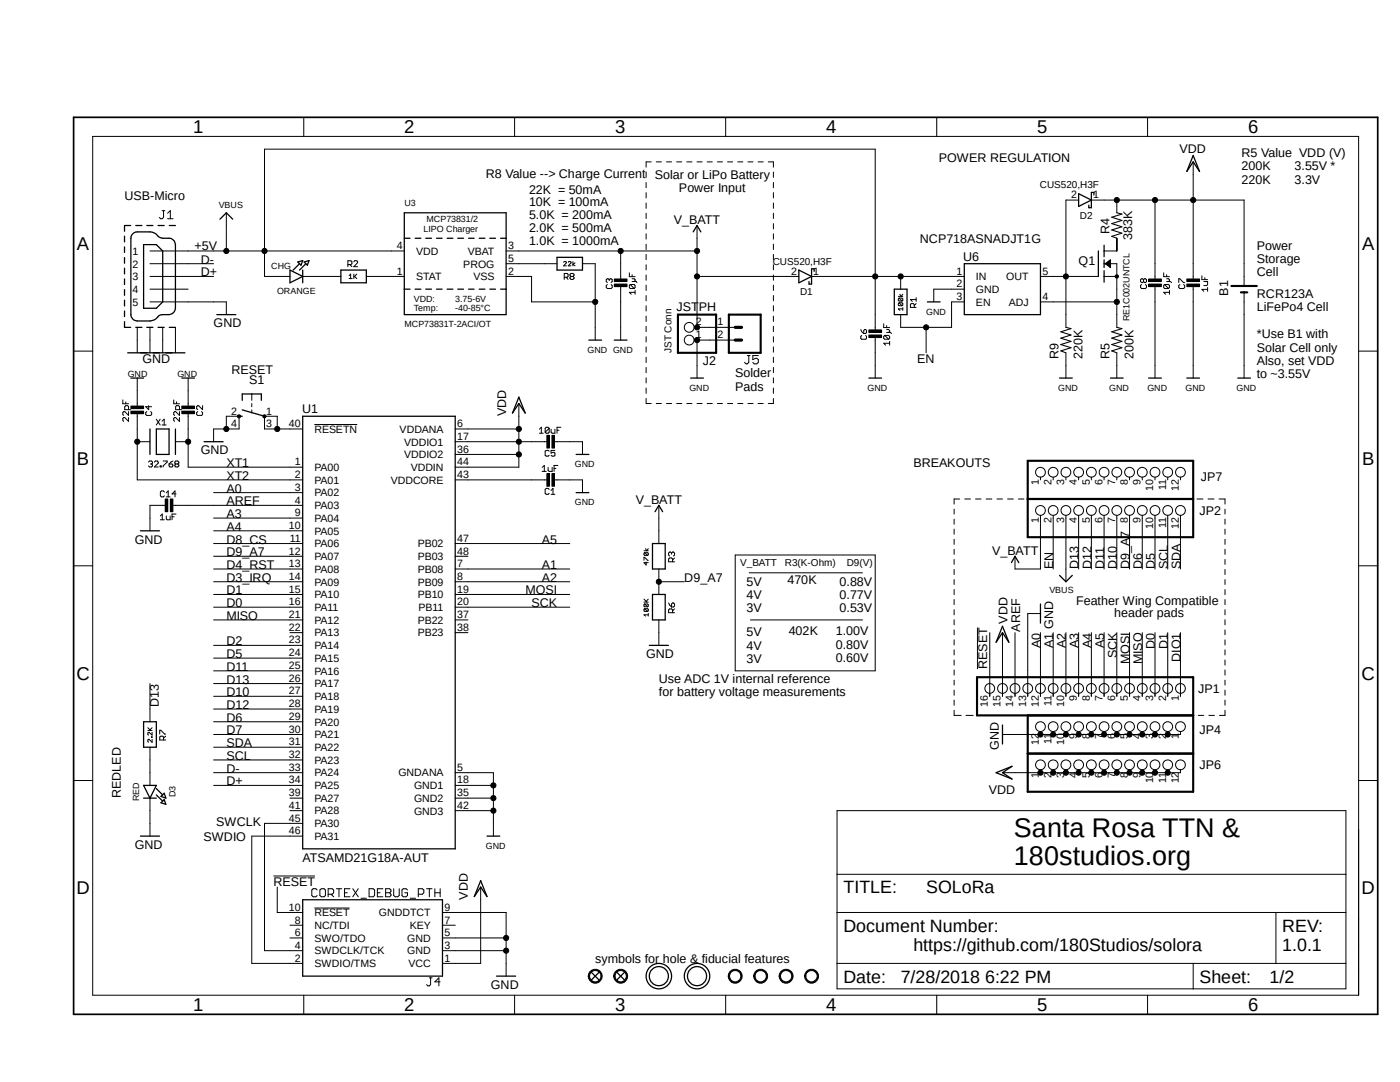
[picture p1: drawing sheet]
<svg xmlns="http://www.w3.org/2000/svg" width="279mm" height="216mm" viewBox="0 0 279 216" stroke-linecap="round" stroke-linejoin="round" font-family="sans-serif">
<path d="M14.2 23.1l261.1 179.8M275.3 23.1l-261.1 179.8" fill="none" stroke="#fff" stroke-width=".2"/>
<g fill="none" stroke="#000" stroke-width=".2">
<path d="M18.5 27.2h252.6v171.4h-252.6zM60.6 23.4v3.8M102.7 23.4v3.8M128.9 34.3v1.1M128.9 36.4v1.1M128.9 38.4v1.1M130 32.3h-1.1v1.1M131 32.3h1M133 32.3h1M135 32.3h1.1M137.1 32.3h1M139.1 32.3h1"/>
<path d="M141.1 32.3h1.1M143.2 32.3h1M144.8 23.4v3.8M145.2 32.3h1M147.2 32.3h1.1M149.3 32.3h1M151.3 32.3h1M153.3 32.3h1v1.1M154.3 34.3v1.1M154.3 36.4v1.1M154.3 38.4v1.1M186.9 23.4v3.8"/>
<path d="M215.3 39.9h-2.6v25.4M217.8 39.9h30.5v17.2M222.9 39.9v2.6M229 23.4v3.8M230.5 39.9v16M238.1 32.3v23.6M29.9 55.2h12.7M29.9 50.1h50.8M29.9 52.6h12.7M29.9 57.7h7.6M32.3 42h.6M32.6 42v1.4l-.3 .2h-.2l-.3-.2"/>
<path d="M33.4 43.6h1.1M33.4 42.5l.6-.5v1.6M45.2 42.5v7.6M57.9 55.2h-5.1v-25.4h121.9v36.3M60.4 55.2h7.6M69.4 52.8h.6l.2-.2v-.4l-.2-.2h-.6v1.2M69.7 55l.3-.3v.9M69.7 55.6h.6M69.8 52.8l.4 .4M70.6 54.7v.9M70.6 52.2l.2-.2h.4l.2 .2v.2l-.8 .8h.8M70.8 55.2l.4 .4"/>
<path d="M71.2 54.7l-.6 .6M73.1 55.2h7.6M101 55.2h5.1v5h12.7M101 50.1h38.1M101 52.6h10.2M112.5 52.3l.1-.1 .4 .1-.5 .7h.5M112.6 55.3h.6l.2-.1v-.5l-.2-.1h-.6v1.2M113 55.3l.4 .5M113.4 52.3l.1-.1 .5 .1-.6 .7h.6M114 55.2h.3M114 55.2l-.3-.3v-.2l.3-.1h.3l.3 .1-.3 .5M114 55.2l-.3 .1 .3 .5h.3l.3-.3v-.2l-.3-.1"/>
<path d="M114.3 52.2v.8M114.8 52.5l-.5 .2 .5 .3M116.2 52.6h2.6v15.3M121.2 56.8l-.2 .2v.4l.2 .2h.8l.2-.2v-.4l-.2-.2M121.6 55.8l-.2-.2-.4 .2v.4l.2 .2M121.6 55.8l.2-.2 .4 .2v.4l-.2 .2M121.6 55.8v.2M122.6 56.7h2.5v.5h-2.5zM122.6 55.7h2.5v.5h-2.5zM123.9 50.1v5.8M123.9 56.9v11M125.6 54.4v.8h1.1"/>
<path d="M125.8 56.8l-.2 .2v.4l.2 .2h.8M125.8 56.8h.8l.1 .2v.4l-.1 .2M125.8 56.8l.8 .8M126.2 56.2h.8l.1 .2M126.2 55.6h.4l.1 .2-.1 .4M126.2 54.8v.4M126.7 58.3h-1.1l.4 .4M126.7 58v.7M128.9 40.5v1.1M128.9 42.5v1.1M128.9 44.6v1.1M128.9 46.7v1"/>
<path d="M128.9 48.7v1.1M128.9 50.8v1M128.9 52.8v1M128.9 54.9v1M128.9 56.9v1.1M128.9 59v1M139.1 55.2h20.3M139.1 45v20.3M154.3 40.5v1.1M154.3 42.5v1.1M154.3 44.6v1.1M154.3 46.7v1"/>
<path d="M154.3 48.7v1.1M154.3 50.8v1M154.3 52.8v1M154.3 54.9v1M154.3 56.9v1.1M154.3 59v1M162 55.2h30.4M179.3 59.1h.9M179.5 59.5h.5l.2 .1v.3l-.2 .2M179.5 59.5l-.2 .1v.3l.7 .2M179.5 59.5l.5 .6M179.6 58.7l.3 .4 .3-.4"/>
<path d="M179.7 55.2v2.5M182.8 59.8h-1.1l.4 .4M182.8 59.4v.8M192.4 57.7h-6v2.5M207.6 55.2h11.6M220.3 55.2h2.6M220.3 52.6h2.6v12.7M220.6 52.6l1-.7v1.5zM220.7 52.7h.9M220.7 52.5h.9M220.9 52.8h.7M220.9 52.5h.7"/>
<path d="M221 52.9h.6M221 52.4h.6M221.1 52.2h.5M221.1 53h.5M221.2 52.2h.4M221.2 53h.4M221.3 53.1h.3M221.3 52.1h.3M221.4 53.3h.2M221.4 52h.2M221.6 53.3h.1M221.6 51.9h.1"/>
<path d="M222.9 47.5v2.6h-2.6M227.8 56.8l-.2 .2v.4l.2 .2h.8l.2-.2v-.4l-.2-.2M228.2 55.8l-.2-.2-.4 .2v.4l.2 .2h.2l.2-.2M228.2 55.8l.2-.2 .4 .2v.4l-.2 .2-.4-.2M228.2 55.8v.4M229.2 56.7h2.6v.5h-2.6zM229.2 55.7h2.6v.5h-2.6zM230.5 56.9v18.5M232.2 54.4v.8h1.2M232.4 56.8h.8l.2 .2v.4l-.2 .2M232.4 56.8l-.2 .2v.4l.2 .2h.8M232.4 56.8l.8 .8"/>
<path d="M232.8 56.2h.8l.2 .2M232.8 55.6h.4l.2 .2-.2 .4M232.8 54.8v.4M233.4 58.3h-1.2l.4 .4M233.4 58v.7M235.2 56.4v-.8h.3l.7 .8h.2M235.5 56.8l-.3 .2v.4l.3 .2h.7l.2-.2v-.4l-.2-.2M236.9 56.7h2.5v.5h-2.5zM236.9 55.7h2.5v.5h-2.5zM238.1 56.9v18.5M239.9 55v.8h1.1M240.2 56.2h.8v.6l-.2 .2h-.6"/>
<path d="M240.5 55.4v.4M241 57.7h-1.1l.3 .4M241 57.4v.7M248.3 58.3v17.1M14.7 70.1h3.8M24.5 79.8v.8h1.2M27.4 65.3v5.1M27.4 75.4v5.9M29.9 60.2h15.3v2.6M29.9 65.3v5.1M32.5 65.3v5.1M34.7 79.8v.8h1.1"/>
<path d="M35 65.3v5.1M37.5 75.4v5.9M50.2 78.6v1.3M128.9 61v1.1M128.9 63.1v1M128.9 65.1v1.1M128.9 67.2v1M128.9 69.2v1.1M128.9 71.3v1M128.9 73.3v1.1M128.9 75.4v1M128.9 77.4v1.1"/>
<path d="M128.9 79.5v1h1.1M138.6 67.9h8.1M138.6 65.3h8.1M139.1 67.9v7.5M149.1 71h.6M149.4 71v1.3l-.3 .3h-.2l-.3-.3M151.3 71h-1.1v.8l.6-.3h.2l.3 .3v.5l-.3 .3h-.5l-.3-.3M154.3 61v1.1M154.3 63.1v1M154.3 65.1v1.1M154.3 67.2v1M154.3 69.2v1.1"/>
<path d="M154.3 71.3v1M154.3 73.3v1.1M154.3 75.4v1M154.3 77.4v1.1M154.3 79.5v1h-1M171.8 65.7l.2 .5 .4 .3M172 66.9l-.2 .2v.4l.2 .2h.8l.1-.2v-.4l-.1-.2M172.6 65.7h.2l.1 .3v.3l-.1 .2h-.4v-.5zM173.4 66.8h2.5v.6h-2.5zM173.4 65.8h2.5v.5h-2.5zM174.7 67.1v8.3M176.4 64.6v.8h1.1"/>
<path d="M176.6 66.9h.7l.2 .2v.4l-.2 .2M176.6 66.9l-.2 .2v.4l.2 .2h.7M176.6 66.9l.7 .8M177 65.7h.3l.2 .3v.2l-.2 .1M177 66.3h.7l.2 .2M177 65v.4M177.5 68.5h-1.1l.3 .4M177.5 68.1v.8M179.5 60.4h.5l.2 .2v.3l-.2 .1M179.5 60.4l-.2 .2v.3l.7 .1M179.5 60.4l.5 .6M180.2 61.6h-.9l.3 .3"/>
<path d="M180.2 61.4v.5M182.5 61.3v-.6l-.2-.1h-.4l-.2 .1v.6h1.1M182.8 60.6l-.3 .4M184.8 65.3v5.1M192.4 60.2h-2.5v5.1h-10.2v-2.5M207.6 60.2h15.3M212.7 70.4v5M222.9 70.4v5M271.1 70.1h3.9M25.1 80.2v.4M25.7 83.3v.8l-.8-.8-.4 .2v.4l.2 .2M25.7 82.1v.8l-.8-.8h-.2l-.2 .2v.4l.2 .2"/>
<path d="M25.7 81.7v-.5l-.2-.3h-.4l-.2 .3v.5h1.2M26.1 81h2.6v.5h-2.6zM26.1 82h2.6v.5h-2.6zM27.4 82.3v13.5h33M27.4 88.1h2.5M29.3 82.1l-.2 .2v.4l.2 .2h.8l.2-.2v-.4l-.2-.2M29.6 92.2l.2-.2h.4l.2 .2v.2l-.2 .2M29.7 80.9v.8l-.6-.5h1.2M30 92.6h.2M30.2 92.6l.2 .2-.2 .4h-.4l-.2-.2M30.8 92.2l.2-.2h.4l.2 .2v.2l-.8 .8h.8M31.2 83.7l.8 1.1"/>
<path d="M32 93h.2v.2h-.2zM32 83.7l-.8 1.1M32.3 84l.5-.3v1.1M32.3 84.8h.8M32.6 92h.8v.2l-.8 .8v.2M32.8 98.2l-.2-.2h-.4l-.2 .2v.7l.2 .2h.4l.2-.2M33 99.6h.5v2.5h-.5zM33.2 99.1h.8M33.2 98.3l.4-.3v1.1M33.7 92.6h.6l.2 .4-.2 .2h-.4l-.2-.2zM34 99.6h.5v2.5h-.5zM34.5 92l-.8 .6"/>
<path d="M35 88.1h2.5M35.1 92.6l-.2-.2 .2-.4h.4l.2 .2v.2l-.2 .2M35.1 92.6h.4M35.1 92.6l-.2 .2 .2 .4h.4l.2-.2-.2-.4M35.1 98.6h-.8l.6-.6v1.1M35.2 80.2v.4M35.8 81.7v-.5l-.2-.3h-.4l-.1 .3v.5h1.1M35.8 82.1v.8l-.7-.8h-.3l-.1 .2v.4l.1 .2M35.8 83.3v.8l-.7-.8-.4 .2v.4l.1 .2M36.3 81h2.5v.5h-2.5zM36.3 82h2.5v.5h-2.5zM37.5 82.3v10.9h22.9"/>
<path d="M39.5 82.1l-.3 .2v.4l.3 .2h.7l.2-.2v-.4l-.2-.2M40.4 80.9v.8l-.8-.8-.4 .3v.3l.3 .2M42.6 98.3h17.8M45.2 85.6v-2.5h2.5v2.5h-5.1v2.5M47.5 82.8h.4l.1 .3-.1 .2h-.4zM50.2 80.5v.7M50.2 81.8v.6M52.5 82.8h.5v.5h-.5zM55.3 85.6v-2.5h-2.5v2.5h7.6M62.7 84.7h8.6M90.8 85.6h12.7M90.8 95.8h18.6"/>
<path d="M90.8 88.1h18.6M90.8 90.7h12.7M103.5 80.5v12.7h-12.7M107.7 85.6l.3-.3v1.1M107.7 86.4h.7M108.2 93.3l.4-.4v1.2M108.2 94.1h.8M109.1 94.5h.5v2.5h-.5zM109.1 86.9h.5v2.5h-.5zM109.4 93.3v.6l.2 .2h.6v-.8M109.6 85.5v.7l-.2 .2h-.4l-.2-.2M109.6 85.5l-.2-.2h-.4l-.2 .2v.7"/>
<path d="M109.6 90l-.2-.1h-.4l-.2 .1v.8l.2 .2h.4l.2-.2M109.6 97.7l-.2-.2h-.4l-.2 .2v.7l.2 .2h.4l.2-.2M109.6 85.5l-.8 .7M110 85.6v.6l.2 .2h.5v-.8M110 98.6h.7M110 97.9l.4-.4v1.1M110.2 94.5h.5v2.5h-.5zM110.2 86.9h.5v2.5h-.5zM110.4 95.8h5.8v2.5M110.4 88.1h5.8v2.6M110.6 93.5h.4M110.7 89.9h-.7v.5l.4-.1 .3 .1v.4l-.1 .2h-.4l-.2-.2"/>
<path d="M111.2 85.9h.3M111.3 92.9h-.7v1.2M111.9 85.3h-.7v1.1M131 80.5h1M133 80.5h1M135 80.5h1.1M137.1 80.5h1M139.1 80.5h1M141.1 80.5h1.1M143.2 80.5h1M145.2 80.5h1M147.2 80.5h1.1"/>
<path d="M149.3 80.5h1M151.3 80.5h1M191.5 99.6h-1.1v1M192.5 99.6h1.2M194.7 99.6h1.1M196.8 99.6h1.2M199 99.6h1.1M201.1 99.6h1.1M203.2 99.6h1.1M207.6 95.2v.6M210.2 95.2v.6M212.7 95.2v.6"/>
<path d="M215.3 95.2v.6M217.8 95.2v.6M220.3 95.2v.6M222.9 95.2v.6M225.4 95.2v.6M228 95.2v.6M230.5 95.2v.6M233 95.2v.6M235.6 95.2v.6M238.9 99.6h1.2M241.1 99.6h1.2M243.3 99.6h1.2v1"/>
<path d="M14.7 112.9h3.8M32 103l.4-.4v1.1M32 103.7h.8M33.2 103v.5l.2 .2h.6v-.7M33.2 100.8h-3.3v5.1M34.2 100.8h26.2M34.3 103.1h.5M35.1 102.6h-.8v1.1M42.6 113.5h17.8M42.6 118.6h17.8M42.6 116.1h17.8M42.6 105.9h17.8"/>
<path d="M42.6 111h17.8M42.6 103.4h17.8M42.6 108.5h17.8M90.8 113.5h22.9M90.8 118.6h22.9M90.8 116.1h22.9M90.8 111h2.6M90.8 108.5h22.9M128.5 111.8v-.6l.9 .6M128.5 109.9h.9M128.5 119.5l.6 .6M128.7 110.3l-.2 .1 .2 .4h.5"/>
<path d="M128.7 110.3h.5l.2 .1-.2 .4M128.7 110.3l.5 .5M128.8 109.5l.3 .4 .3-.4M128.9 112.1v.6l-.4-.4h.9M129.4 119.5l-.5 .5M131.5 100.8v7.7M131.5 113.5v5.1M131.5 116.1h5.1M134 110.4l-.2-.2-.4 .2v.3l.2 .3M134 110.4l.2-.2 .4 .2v.3l-.2 .3M134 110.4v.2M134.2 112.1v-.6l-.2-.2h-.4l-.2 .2v.6h1.2"/>
<path d="M134.6 111.3l-.4 .4M146.7 110.7h28v23.2h-28zM149.5 114.3h22.6M190.4 101.6v1M190.4 103.6v1M190.4 105.6v1M190.4 107.6v1M190.4 109.6v1M190.4 111.6v1M190.4 113.6v1M190.4 115.7v.9M190.4 117.6v1.1"/>
<path d="M190.4 119.6v1M207.6 102.8v10.7h-5v-2.5M210.2 102.8v10.7M212.7 102.8v13.3M215.3 102.8v10.7M217.8 102.8v10.7M220.3 102.8v10.7M222.9 102.8v10.7M225.4 102.8v10.7M228 102.8v10.7M230.5 102.8v10.7M233 102.8v10.7"/>
<path d="M235.6 102.8v10.7M244.5 101.6v1M244.5 103.6v1M244.5 105.6v1M244.5 107.6v1M244.5 109.6v1M244.5 111.6v1M244.5 113.6v1M244.5 115.7v.9M244.5 117.6v1.1M244.5 119.6v1M271.1 112.9h3.9"/>
<path d="M29.9 136.4v7.6M42.6 121.2h17.8M42.6 133.9h17.8M42.6 123.7h17.8M42.6 128.8h17.8M42.6 131.3h17.8M42.6 136.4h17.8M42.6 138.9h17.8M57.9 126.2h2.5M90.8 121.2h22.9M90.8 123.7h2.6M90.8 126.2h2.6"/>
<path d="M128.5 120.1h.9M128.7 120.5l-.2 .1 .2 .5h.5M128.7 121.5l-.2 .1 .2 .4h.5M128.7 120.5h.5l.2 .1-.2 .5M128.7 121.5h.5l.2 .1-.2 .4M128.7 121.5l.5 .5M128.7 120.5l.5 .6M129.4 122.4v.5M129.4 122.7h-.9l.3 .2M131.5 123.7v5.1M133.4 120.3l.6 .8M134.2 122.3v-.6l-.2-.2h-.4l-.2 .2v.6h1.2"/>
<path d="M134.2 120.3l.4 .2v.4l-.2 .2h-.4v-.6zM134.6 121.5l-.4 .4M149.8 123.7h22.3M190.4 121.7v1M190.4 123.7v1M190.4 125.7v1M190.4 127.7v1M190.4 129.7v1M190.4 131.7v1M190.4 133.7v1M190.4 135.7v1M190.4 137.7v1"/>
<path d="M190.4 139.7v1M195.1 125.2v8.3M197.5 126.2v12.7M200.1 126.2v12.7M202.6 126.2v12.7M207.6 126.2v12.7M207.6 122.4h-2.5v16.5M210.2 126.2v12.7M212.7 126.2v12.7M215.3 126.2v12.7M217.8 126.2v12.7M220.3 126.2v12.7"/>
<path d="M222.9 126.2v12.7M225.4 126.2v12.7M228 126.2v12.7M230.5 126.2v12.7M233 126.2v12.7M235.6 126.2v12.7M244.5 121.7v1M244.5 123.7v1M244.5 125.7v1M244.5 127.7v1M244.5 129.7v1M244.5 131.7v1"/>
<path d="M244.5 133.7v1M244.5 135.7v1M244.5 137.7v1M244.5 139.7v1M14.7 155.7h3.8M29.5 145.8h.9M29.5 145.2l.6 .6M29.9 149.1v7.6M29.9 159.3v7.5M30.2 147l.2 .2zM30.4 146.1v.6l-.6-.6-.3 .2 .1 .4M30.4 147.5v.6l-.6-.6-.3 .2 .1 .4"/>
<path d="M30.4 145.2l-.5 .4M31.9 146.5v-.8h.2l.8 .8h.2M32.6 147.7v-.6l-.1-.2h-.4l-.2 .2v.6h1.2M33.1 146.9l-.5 .4M42.6 144h17.8M42.6 141.5h17.8M42.6 154.2h17.8M42.6 146.6h17.8M42.6 149.1h17.8M42.6 151.6h17.8M42.6 156.7h17.8M57.9 159.3h2.5"/>
<path d="M90.8 154.2h7.7v12.6M90.8 156.7h7.7M90.8 159.3h7.7M190.4 141.7v1h1.4M192.8 142.7h1.4M207.6 146v.6M207.6 153.6v.6M210.2 146v.6M210.2 153.6v.6M212.7 146v.6M212.7 153.6v.6M215.3 146v.6"/>
<path d="M215.3 153.6v.6M217.8 146v.6M217.8 153.6v.6M220.3 146v.6M220.3 153.6v.6M222.9 146v.6M222.9 153.6v.6M225.4 146v.6M225.4 153.6v.6M228 146v.6M228 153.6v.6M230.5 146v.6"/>
<path d="M230.5 153.6v.6M233 146v.6M233 153.6v.6M235.6 146v.6h-35.5M235.6 153.6v.6h-35.5M239.1 142.7h1.1M241.3 142.7h1.1M244.5 141.7v1h-1.1M271.1 155.7h3.9M54.6 174.8h8.3M55.3 177v5.1h5.1M57.9 161.8h2.5"/>
<path d="M60.4 166.8h-10.2v25.4h10.2M60.4 164.3h-7.6v25.4h7.6M63.3 177.6l-.3-.3h-.5l-.3 .3v1.1l.3 .2h.5l.3-.2M63.8 177.6l.3-.3h.6l.2 .3v1.1l-.2 .2h-.6l-.3-.2zM65.5 178.4h.8l.3-.3v-.5l-.3-.3h-.8v1.6M66 178.4l.6 .5M67.1 177.3h1.1M67.6 177.3v1.6M68.7 178.1h.6M69.8 177.3h-1.1v1.6h1.1M70.4 177.3l1.1 1.6M71.5 177.3l-1.1 1.6"/>
<path d="M72.1 179.2h1M73.7 177.3h.8l.3 .3v1.1l-.3 .2h-.8zM75.3 178.1h.6M76.4 177.3h-1.1v1.6h1.1M77 177.3h.8l.2 .3v.3l-.2 .2 .2 .3v.3l-.2 .2h-.8zM77 178.1h.8M78.6 177.3v1.4l.3 .2h.5l.3-.2v-1.4M81.3 177.6l-.3-.3h-.5l-.3 .3v1.1l.3 .2h.5l.3-.2v-.6h-.5M81.9 179.2h1M83.5 178.4h.8l.3-.3v-.5l-.3-.3h-.8v1.6M85.1 177.3h1.1M85.7 177.3v1.6"/>
<path d="M86.8 178.1h1M86.8 177.3v1.6M87.8 177.3v1.6M90.8 161.8h7.7M95.9 177v15.2h-7.6M167 161.8h101.6v35.5h-101.6zM167 174.5h101.6M57.9 187.2h2.5M57.9 184.6h2.5M60.6 198.6v3.8M62.7 181.2h7.1M85.7 195.1h.5"/>
<path d="M85.9 195.1v1.4l-.2 .2h-.3l-.3-.2M87.8 195.9h-1l.8-.8v1.6M88.3 189.7h12.7M88.3 187.2h12.7M88.3 184.6h2.5M88.3 182.1h12.7v12.7M102.7 198.6v3.8M117.7 193.9a1.39 1.39 0 0 1 2.3 .1 1.39 1.39 0 0 1-.8 2.1 1.39 1.39 0 0 1-1.8-1.3h.2a1.15 1.15 0 0 1 1.6-1.2 1.15 1.15 0 0 1 .4 1.9 1.15 1.15 0 0 1-1.9-.3l-.1-.4h-.2zM122.8 193.9a1.39 1.39 0 0 1 2.2 .1 1.39 1.39 0 0 1-.8 2.1 1.39 1.39 0 0 1-1.7-1.3h.2a1.13 1.13 0 0 1 1.5-1.1 1.13 1.13 0 0 1 .5 1.8 1.13 1.13 0 0 1-1.9-.3l-.1-.4h-.2zM144.8 198.6v3.8M145.7 193.9a1.39 1.39 0 0 1 2.2 .1 1.39 1.39 0 0 1-.8 2.1 1.39 1.39 0 0 1-1.8-1.3h.3a1.13 1.13 0 0 1 1.5-1.1 1.13 1.13 0 0 1 .4 1.8 1.13 1.13 0 0 1-1.8-.3l-.1-.4h-.3zM150.7 193.9a1.39 1.39 0 0 1 2.3 .1 1.39 1.39 0 0 1-.8 2.1 1.39 1.39 0 0 1-1.8-1.3h.3a1.13 1.13 0 0 1 1.5-1.1 1.13 1.13 0 0 1 .4 1.8 1.13 1.13 0 0 1-1.9-.3v-.4h-.3z"/>
<path d="M155.8 193.9a1.39 1.39 0 0 1 2.3 .1 1.39 1.39 0 0 1-.8 2.1 1.39 1.39 0 0 1-1.8-1.3h.2a1.13 1.13 0 0 1 1.6-1.1 1.13 1.13 0 0 1 .4 1.8 1.13 1.13 0 0 1-1.9-.3l-.1-.4h-.2zM160.9 193.9a1.39 1.39 0 0 1 2.2 .1 1.39 1.39 0 0 1-.8 2.1 1.39 1.39 0 0 1-1.7-1.3h.2a1.15 1.15 0 0 1 1.7-1 1.15 1.15 0 0 1 .2 1.9 1.15 1.15 0 0 1-1.8-.5l-.1-.4h-.2zM167 192.2h101.6M167 182.1h101.6M186.9 198.6v3.8M229 198.6v3.8M238.1 192.2v5.1M254.6 182.1v10.1"/>
<circle cx="222.9" cy="39.9" r=".51"/>
<circle cx="230.5" cy="39.9" r=".51"/>
<circle cx="238.1" cy="39.9" r=".51"/>
<circle cx="45.2" cy="50.1" r=".51"/>
<circle cx="52.8" cy="50.1" r=".51"/>
<circle cx="123.9" cy="50.1" r=".51"/>
<circle cx="139.1" cy="55.2" r=".51"/>
<circle cx="139.1" cy="50.1" r=".51"/>
<circle cx="174.7" cy="55.2" r=".51"/>
<circle cx="179.7" cy="55.2" r=".51"/>
<circle cx="212.7" cy="55.2" r=".51"/>
<circle cx="222.9" cy="55.2" r=".33"/>
<circle cx="118.8" cy="60.2" r=".51"/>
<circle cx="137.5" cy="67.9" r=".98"/>
<circle cx="137.5" cy="65.3" r=".98"/>
<circle cx="139.1" cy="65.3" r=".51"/>
<circle cx="139.1" cy="67.9" r=".51"/>
<circle cx="184.8" cy="65.3" r=".51"/>
<circle cx="222.9" cy="60.2" r=".51"/>
<circle cx="27.4" cy="88.1" r=".51"/>
<circle cx="37.5" cy="88.1" r=".51"/>
<circle cx="45.2" cy="85.6" r=".51"/>
<circle cx="55.3" cy="85.6" r=".51"/>
<circle cx="103.5" cy="90.7" r=".51"/>
<circle cx="103.5" cy="85.6" r=".51"/>
<circle cx="103.5" cy="88.1" r=".51"/>
<circle cx="207.6" cy="94.2" r=".98"/>
<circle cx="210.2" cy="94.2" r=".98"/>
<circle cx="212.7" cy="94.2" r=".98"/>
<circle cx="215.3" cy="94.2" r=".98"/>
<circle cx="217.8" cy="94.2" r=".98"/>
<circle cx="220.3" cy="94.2" r=".98"/>
<circle cx="222.9" cy="94.2" r=".98"/>
<circle cx="225.4" cy="94.2" r=".98"/>
<circle cx="228" cy="94.2" r=".98"/>
<circle cx="230.5" cy="94.2" r=".98"/>
<circle cx="233" cy="94.2" r=".98"/>
<circle cx="235.6" cy="94.2" r=".98"/>
<circle cx="131.5" cy="116.1" r=".51"/>
<circle cx="207.6" cy="101.9" r=".98"/>
<circle cx="210.2" cy="101.9" r=".98"/>
<circle cx="212.7" cy="101.9" r=".98"/>
<circle cx="215.3" cy="101.9" r=".98"/>
<circle cx="217.8" cy="101.9" r=".98"/>
<circle cx="220.3" cy="101.9" r=".98"/>
<circle cx="222.9" cy="101.9" r=".98"/>
<circle cx="225.4" cy="101.9" r=".98"/>
<circle cx="228" cy="101.9" r=".98"/>
<circle cx="230.5" cy="101.9" r=".98"/>
<circle cx="233" cy="101.9" r=".98"/>
<circle cx="235.6" cy="101.9" r=".98"/>
<circle cx="197.5" cy="137.4" r=".98"/>
<circle cx="200.1" cy="137.4" r=".98"/>
<circle cx="202.6" cy="137.4" r=".98"/>
<circle cx="205.1" cy="137.4" r=".98"/>
<circle cx="207.6" cy="137.4" r=".98"/>
<circle cx="210.2" cy="137.4" r=".98"/>
<circle cx="212.7" cy="137.4" r=".98"/>
<circle cx="215.3" cy="137.4" r=".98"/>
<circle cx="217.8" cy="137.4" r=".98"/>
<circle cx="220.3" cy="137.4" r=".98"/>
<circle cx="222.9" cy="137.4" r=".98"/>
<circle cx="225.4" cy="137.4" r=".98"/>
<circle cx="228" cy="137.4" r=".98"/>
<circle cx="230.5" cy="137.4" r=".98"/>
<circle cx="233" cy="137.4" r=".98"/>
<circle cx="235.6" cy="137.4" r=".98"/>
<circle cx="98.5" cy="156.7" r=".51"/>
<circle cx="98.5" cy="159.3" r=".51"/>
<circle cx="207.6" cy="146.6" r=".51"/>
<circle cx="207.6" cy="154.2" r=".51"/>
<circle cx="207.6" cy="145" r=".98"/>
<circle cx="207.6" cy="152.6" r=".98"/>
<circle cx="210.2" cy="154.2" r=".51"/>
<circle cx="210.2" cy="146.6" r=".51"/>
<circle cx="210.2" cy="152.6" r=".98"/>
<circle cx="210.2" cy="145" r=".98"/>
<circle cx="212.7" cy="146.6" r=".51"/>
<circle cx="212.7" cy="154.2" r=".51"/>
<circle cx="212.7" cy="145" r=".98"/>
<circle cx="212.7" cy="152.6" r=".98"/>
<circle cx="215.3" cy="154.2" r=".51"/>
<circle cx="215.3" cy="146.6" r=".51"/>
<circle cx="215.3" cy="152.6" r=".98"/>
<circle cx="215.3" cy="145" r=".98"/>
<circle cx="217.8" cy="154.2" r=".51"/>
<circle cx="217.8" cy="146.6" r=".51"/>
<circle cx="217.8" cy="145" r=".98"/>
<circle cx="217.8" cy="152.6" r=".98"/>
<circle cx="220.3" cy="154.2" r=".51"/>
<circle cx="220.3" cy="146.6" r=".51"/>
<circle cx="220.3" cy="145" r=".98"/>
<circle cx="220.3" cy="152.6" r=".98"/>
<circle cx="222.9" cy="146.6" r=".51"/>
<circle cx="222.9" cy="154.2" r=".51"/>
<circle cx="222.9" cy="152.6" r=".98"/>
<circle cx="222.9" cy="145" r=".98"/>
<circle cx="225.4" cy="146.6" r=".51"/>
<circle cx="225.4" cy="154.2" r=".51"/>
<circle cx="225.4" cy="152.6" r=".98"/>
<circle cx="225.4" cy="145" r=".98"/>
<circle cx="228" cy="146.6" r=".51"/>
<circle cx="228" cy="154.2" r=".51"/>
<circle cx="228" cy="145" r=".98"/>
<circle cx="228" cy="152.6" r=".98"/>
<circle cx="230.5" cy="146.6" r=".51"/>
<circle cx="230.5" cy="154.2" r=".51"/>
<circle cx="230.5" cy="145" r=".98"/>
<circle cx="230.5" cy="152.6" r=".98"/>
<circle cx="233" cy="146.6" r=".51"/>
<circle cx="233" cy="154.2" r=".51"/>
<circle cx="233" cy="145" r=".98"/>
<circle cx="233" cy="152.6" r=".98"/>
<circle cx="235.6" cy="145" r=".98"/>
<circle cx="235.6" cy="152.6" r=".98"/>
<circle cx="98.5" cy="161.8" r=".51"/>
<circle cx="101" cy="187.2" r=".51"/>
<circle cx="101" cy="189.7" r=".51"/>
</g>
<g fill="#000">
<path d="M122.6 56.7h2.5v.5h-2.5z" fill-rule="evenodd"/>
<path d="M122.6 55.7h2.5v.5h-2.5z" fill-rule="evenodd"/>
<path d="M229.2 56.7h2.6v.5h-2.6z" fill-rule="evenodd"/>
<path d="M229.2 55.7h2.6v.5h-2.6z" fill-rule="evenodd"/>
<path d="M236.9 56.7h2.5v.5h-2.5z" fill-rule="evenodd"/>
<path d="M236.9 55.7h2.5v.5h-2.5z" fill-rule="evenodd"/>
<path d="M173.4 66.8h2.5v.6h-2.5z" fill-rule="evenodd"/>
<path d="M173.4 65.8h2.5v.5h-2.5z" fill-rule="evenodd"/>
<path d="M26.1 81h2.6v.5h-2.6z" fill-rule="evenodd"/>
<path d="M26.1 82h2.6v.5h-2.6z" fill-rule="evenodd"/>
<path d="M33 99.6h.5v2.5h-.5z" fill-rule="evenodd"/>
<path d="M34 99.6h.5v2.5h-.5z" fill-rule="evenodd"/>
<path d="M36.3 81h2.5v.5h-2.5z" fill-rule="evenodd"/>
<path d="M36.3 82h2.5v.5h-2.5z" fill-rule="evenodd"/>
<path d="M47.5 82.8h.4l.1 .3-.1 .2h-.4z" fill-rule="evenodd"/>
<path d="M52.5 82.8h.5v.5h-.5z" fill-rule="evenodd"/>
<path d="M109.1 94.5h.5v2.5h-.5z" fill-rule="evenodd"/>
<path d="M109.1 86.9h.5v2.5h-.5z" fill-rule="evenodd"/>
<path d="M110.2 94.5h.5v2.5h-.5z" fill-rule="evenodd"/>
<path d="M110.2 86.9h.5v2.5h-.5z" fill-rule="evenodd"/>
<path d="M117.7 193.9a1.39 1.39 0 0 1 2.3 .1 1.39 1.39 0 0 1-.8 2.1 1.39 1.39 0 0 1-1.8-1.3h.2a1.15 1.15 0 0 1 1.6-1.2 1.15 1.15 0 0 1 .4 1.9 1.15 1.15 0 0 1-1.9-.3l-.1-.4h-.2z" fill-rule="evenodd"/>
<path d="M122.8 193.9a1.39 1.39 0 0 1 2.2 .1 1.39 1.39 0 0 1-.8 2.1 1.39 1.39 0 0 1-1.7-1.3h.2a1.13 1.13 0 0 1 1.5-1.1 1.13 1.13 0 0 1 .5 1.8 1.13 1.13 0 0 1-1.9-.3l-.1-.4h-.2z" fill-rule="evenodd"/>
<path d="M145.7 193.9a1.39 1.39 0 0 1 2.2 .1 1.39 1.39 0 0 1-.8 2.1 1.39 1.39 0 0 1-1.8-1.3h.3a1.13 1.13 0 0 1 1.5-1.1 1.13 1.13 0 0 1 .4 1.8 1.13 1.13 0 0 1-1.8-.3l-.1-.4h-.3z" fill-rule="evenodd"/>
<path d="M150.7 193.9a1.39 1.39 0 0 1 2.3 .1 1.39 1.39 0 0 1-.8 2.1 1.39 1.39 0 0 1-1.8-1.3h.3a1.13 1.13 0 0 1 1.5-1.1 1.13 1.13 0 0 1 .4 1.8 1.13 1.13 0 0 1-1.9-.3v-.4h-.3z" fill-rule="evenodd"/>
<path d="M155.8 193.9a1.39 1.39 0 0 1 2.3 .1 1.39 1.39 0 0 1-.8 2.1 1.39 1.39 0 0 1-1.8-1.3h.2a1.13 1.13 0 0 1 1.6-1.1 1.13 1.13 0 0 1 .4 1.8 1.13 1.13 0 0 1-1.9-.3l-.1-.4h-.2z" fill-rule="evenodd"/>
<path d="M160.9 193.9a1.39 1.39 0 0 1 2.2 .1 1.39 1.39 0 0 1-.8 2.1 1.39 1.39 0 0 1-1.7-1.3h.2a1.15 1.15 0 0 1 1.7-1 1.15 1.15 0 0 1 .2 1.9 1.15 1.15 0 0 1-1.8-.5l-.1-.4h-.2z" fill-rule="evenodd"/>
<circle cx="222.9" cy="39.9" r=".51"/>
<circle cx="230.5" cy="39.9" r=".51"/>
<circle cx="238.1" cy="39.9" r=".51"/>
<circle cx="45.2" cy="50.1" r=".51"/>
<circle cx="52.8" cy="50.1" r=".51"/>
<circle cx="123.9" cy="50.1" r=".51"/>
<circle cx="139.1" cy="50.1" r=".51"/>
<circle cx="139.1" cy="55.2" r=".51"/>
<circle cx="174.7" cy="55.2" r=".51"/>
<circle cx="179.7" cy="55.2" r=".51"/>
<circle cx="212.7" cy="55.2" r=".51"/>
<circle cx="222.9" cy="55.2" r=".33"/>
<circle cx="118.8" cy="60.2" r=".51"/>
<circle cx="139.1" cy="65.3" r=".51"/>
<circle cx="139.1" cy="67.9" r=".51"/>
<circle cx="184.8" cy="65.3" r=".51"/>
<circle cx="222.9" cy="60.2" r=".51"/>
<circle cx="27.4" cy="88.1" r=".51"/>
<circle cx="37.5" cy="88.1" r=".51"/>
<circle cx="45.2" cy="85.6" r=".51"/>
<circle cx="55.3" cy="85.6" r=".51"/>
<circle cx="103.5" cy="90.7" r=".51"/>
<circle cx="103.5" cy="88.1" r=".51"/>
<circle cx="103.5" cy="85.6" r=".51"/>
<circle cx="131.5" cy="116.1" r=".51"/>
<circle cx="98.5" cy="159.3" r=".51"/>
<circle cx="98.5" cy="156.7" r=".51"/>
<circle cx="207.6" cy="146.6" r=".51"/>
<circle cx="207.6" cy="154.2" r=".51"/>
<circle cx="210.2" cy="146.6" r=".51"/>
<circle cx="210.2" cy="154.2" r=".51"/>
<circle cx="212.7" cy="146.6" r=".51"/>
<circle cx="212.7" cy="154.2" r=".51"/>
<circle cx="215.3" cy="146.6" r=".51"/>
<circle cx="215.3" cy="154.2" r=".51"/>
<circle cx="217.8" cy="146.6" r=".51"/>
<circle cx="217.8" cy="154.2" r=".51"/>
<circle cx="220.3" cy="146.6" r=".51"/>
<circle cx="220.3" cy="154.2" r=".51"/>
<circle cx="222.9" cy="146.6" r=".51"/>
<circle cx="222.9" cy="154.2" r=".51"/>
<circle cx="225.4" cy="146.6" r=".51"/>
<circle cx="225.4" cy="154.2" r=".51"/>
<circle cx="228" cy="146.6" r=".51"/>
<circle cx="228" cy="154.2" r=".51"/>
<circle cx="230.5" cy="146.6" r=".51"/>
<circle cx="230.5" cy="154.2" r=".51"/>
<circle cx="233" cy="146.6" r=".51"/>
<circle cx="233" cy="154.2" r=".51"/>
<circle cx="98.5" cy="161.8" r=".51"/>
<circle cx="101" cy="189.7" r=".51"/>
<circle cx="101" cy="187.2" r=".51"/>
</g>
<g fill="none" stroke="#000" stroke-width=".25">
<path d="M215.3 38.7l2.5 1.2-2.5 1.3zM218.3 38.9v-.5h-.5v3h-.5v-.5M238.1 31l1.3 3.2-1.3-1.9-1.2 1.9zM24.8 47.1v1.2M24.8 49.3v1.1M24.8 51.4v1.1M24.8 53.5v1.2M24.8 55.7v1.1M24.8 57.8v1.1M24.8 59.9v1.1M26.1 45h-1.3v1.1M26.4 46.8l.6-.5h2.9a2.27 2.27 0 0 1 1.8 1 4.2 4.2 0 0 0 2.4 .3 1.31 1.31 0 0 1 .9 1.2v12.7a1.34 1.34 0 0 1-1.3 1.3h-1.2a1.47 1.47 0 0 0-1.3 .8l-.4 .2-.9 .3h-2.5a1.27 1.27 0 0 1-1.3-1.3v-15.3z"/>
<path d="M27.1 45h1.2M28.7 48.8h2.5l1.3 1.3v10.1l-1.3 1.3h-2.5zM29.3 45h1.2M31.5 45h1.3M33.8 45h1.2M43.9 43.7l1.3-1.2 1.2 1.2M57.9 53.9l2.5 1.3-2.5 1.2zM59.4 52.3l1-.3-.3 .9zM59.8 52.6l-1.3 1.3M60.4 53.9v2.5M60.7 52.3l1-.3-.4 .9zM61 52.6l-1.2 1.3"/>
<path d="M68 53.9h5.1v2.5h-5.1zM80.7 42.5h20.3v20.3h-20.3zM80.7 47.5h1.1M80.7 57.7h1.1M82.8 47.5h1.2M82.8 57.7h1.2M85 47.5h1.1M85 57.7h1.1M87.1 47.5h1.1M87.1 57.7h1.1M89.2 47.5h1.2M89.2 57.7h1.2"/>
<path d="M91.4 47.5h1.1M91.4 57.7h1.1M93.5 47.5h1.1M93.5 57.7h1.1M95.6 47.5h1.2M95.6 57.7h1.2M97.7 47.5h1.2M97.7 57.7h1.2M99.9 47.5h1.1M99.9 57.7h1.1M111.2 51.4h5v2.5h-5zM138.3 46.3l.8-1.3 .8 1.3"/>
<path d="M159.4 53.9l2.6 1.3-2.6 1.2zM162.5 54.1v-.5h-.5v3.1h-.5v-.5M178.5 57.7h2.5v5.1h-2.5zM192.4 52.6h15.2v10.2h-15.2zM219.2 50.1v5.1M220.3 48.9v2.3M220.3 51.9v1.5M220.3 54v2.3M24.8 62.1v1.1M24.8 64.2v1.1h1.3M25.5 70.4h11.4M26.1 75.4h2.6"/>
<path d="M27.1 65.3h1.2M29.3 65.3h1.2M31.5 65.3h1.3M33.8 65.3h1.2M36.3 75.4h2.5M43.3 62.8h3.8M48.3 79.9v-1.3h3.9v1.3M103.5 79.2l1.3 3.2-1.3-1.9-1.2 1.9zM117.5 67.9h2.6M122.6 67.9h2.5M137.8 75.4h2.6M173.4 75.4h2.5"/>
<path d="M185.1 60.2h2.5M211.5 75.4h2.5M221.6 75.4h2.6M229.2 75.4h2.6M236.9 75.4h2.5M247 75.4h2.6M29.9 85.6v5.1M31.2 85.6h2.5v5.1h-2.5zM35 85.6v5.1M40.7 88.1h3.8M47.7 83.1h.6M48.3 81.8l4.5 1.3"/>
<path d="M60.4 83.1h30.4v86.3h-30.4zM115 98.3h2.5M115 90.7h2.5M28 105.9h3.8M130.2 108.5h2.6v5h-2.6zM130.2 118.6h2.6v5.1h-2.6zM130.7 102.1l.8-1.3 .7 1.3M201.8 112.3l.8-1.3 .7 1.3M211.5 114.8l1.2 1.3 1.3-1.3M129.6 128.8h3.8M200.1 125l1.2 3.1-1.2-1.9-1.3 1.9zM207.6 120.5v3.8"/>
<path d="M28.7 156.7h2.5l-1.3 2.6zM28.7 159.3h2.5M28.7 144h2.5v5.1h-2.5zM31.2 158.6l1.3 1.3M31.2 157.4l1.3 1.2M32.1 158.9l.7-.6 .3 1zM198.8 154.2l3.2-1.3-1.9 1.3 1.9 1.2zM200.1 144.7v3.8M28 166.8h3.8M32.1 160.2l.7-.6 .3 .9zM60.4 179.5h27.9v15.3h-27.9zM95.9 175.7l1.3 3.2-1.3-1.9-1.2 1.9z"/>
<path d="M97.2 166.8h2.5M99.1 194.8h3.8M118 194l1.5 1.5M119.5 194l-1.5 1.5M123.1 194l1.5 1.5M124.6 194l-1.5 1.5"/>
<circle cx="131.5" cy="194.8" r="1.91"/>
<circle cx="131.5" cy="194.8" r="2.54"/>
<circle cx="139.1" cy="194.8" r="1.91"/>
<circle cx="139.1" cy="194.8" r="2.54"/>
</g>
<path d="M245.7 57.1h5.1M247.6 58.3h1.3M135.3 62.8h7.6v7.6h-7.6zM145.5 62.8h6.3v7.6h-6.3zM205.1 91.9h33v15.3h-33zM205.1 99.6h33M205.1 142.7v15.3h33v-22.9h-43.1v7.6h43.1M205.1 150.4h33" fill="none" stroke="#000" stroke-width=".42"/>
<path d="M14.7 23.4h260.3v179h-260.3z" fill="none" stroke="#000" stroke-width=".34"/>
<path d="M222.9 42.5l1 .2-2 .6 2 .7-2 .6 2 .7-2 .6 2 .6-2 .7 1 .3M212.7 65.3l1 .3-2 .6 2 .6-2 .7 2 .6-2 .6 2 .7-2 .6 1 .4M222.9 65.3l1 .3-2 .6 2 .6-2 .7 2 .6-2 .6 2 .7-2 .6 1 .4" fill="none" stroke="#000" stroke-width=".21"/>
<path d="M146.7 67.9h1.3M146.7 65.3h1.3" fill="none" stroke="#000" stroke-width=".63"/>
<g font-size="5.4">
<text x="202.4" y="167">Santa Rosa TTN &amp;</text>
<text x="202.4" y="172.7">180studios.org</text>
</g>
<g font-size="3.7">
<text x="38.5" y="26.6">1</text>
<text x="80.6" y="26.6">2</text>
<text x="122.8" y="26.6">3</text>
<text x="164.8" y="26.6">4</text>
<text x="207" y="26.6">5</text>
<text x="249.1" y="26.6">6</text>
<text x="15.4" y="50">A</text>
<text x="271.8" y="50">A</text>
<text x="15.4" y="92.8">B</text>
<text x="271.8" y="92.8">B</text>
<text x="15.3" y="135.6">C</text>
<text x="271.7" y="135.6">C</text>
<text x="15.3" y="178.5">D</text>
<text x="271.7" y="178.5">D</text>
<text x="38.5" y="201.8">1</text>
<text x="80.6" y="201.8">2</text>
<text x="122.8" y="201.8">3</text>
<text x="164.8" y="201.8">4</text>
<text x="207" y="201.8">5</text>
<text x="249.1" y="201.8">6</text>
</g>
<g font-size="3.6">
<text x="168.3" y="178.3">TITLE:</text>
<text x="184.8" y="178.3">SOLoRa</text>
<text x="168.3" y="185.9">Document Number:</text>
<text x="255.9" y="185.9">REV:</text>
<text x="182.3" y="189.7">https://github.com/180Studios/solora</text>
<text x="255.9" y="189.7">1.0.1</text>
<text x="168.3" y="196">Date:</text>
<text x="179.7" y="196">7/28/2018 6:22 PM</text>
<text x="239.4" y="196">Sheet:</text>
<text x="253.4" y="196">1/2</text>
</g>
<g font-size="2.5">
<text x="96.9" y="35.6">R8 Value --&gt; Charge Current</text>
<text x="130.7" y="35.7">Solar or LiPo Battery</text>
<text x="187.4" y="32.3">POWER REGULATION</text>
<text x="235.4" y="30.5">VDD</text>
<text x="247.8" y="31.3">R5 Value VDD (V)</text>
<text x="247.8" y="34">200K</text>
<text x="258.4" y="34">3.55V *</text>
<text x="24.8" y="39.9">USB-Micro</text>
<text x="105.6" y="41.2">10K = 100mA</text>
<text x="105.6" y="38.7">22K = 50mA</text>
<text x="135.5" y="38.4">Power Input</text>
<text x="247.8" y="36.6">220K</text>
<text x="258.4" y="36.6">3.3V</text>
<text x="105.6" y="43.7">5.0K = 200mA</text>
<text x="105.6" y="46.3">2.0K = 500mA</text>
<text x="134.5" y="44.7">V_BATT</text>
<text x="221.4" y="46.8" transform="rotate(-90 221.4 46.8)">R4</text>
<text x="225.9" y="47.8" transform="rotate(-90 225.9 47.8)">383K</text>
<text x="38.8" y="49.8">+5V</text>
<text x="40.1" y="52.6">D-</text>
<text x="105.6" y="48.8">1.0K = 1000mA</text>
<text x="183.6" y="48.4">NCP718ASNADJT1G</text>
<text x="192.2" y="52">U6</text>
<text x="215.3" y="52.9">Q1</text>
<text x="250.8" y="49.8">Power</text>
<text x="250.8" y="52.5">Storage</text>
<text x="40.1" y="55.2">D+</text>
<text x="245.1" y="59" transform="rotate(-90 245.1 59)">B1</text>
<text x="250.8" y="59.5">RCR123A</text>
<text x="250.8" y="55.2">Cell</text>
<text x="42.6" y="65.3">GND</text>
<text x="135" y="62">JSTPH</text>
<text x="250.8" y="62.1">LiFePo4 Cell</text>
<text x="211.2" y="71.7" transform="rotate(-90 211.2 71.7)">R9</text>
<text x="216" y="71.7" transform="rotate(-90 216 71.7)">220K</text>
<text x="221.4" y="71.7" transform="rotate(-90 221.4 71.7)">R5</text>
<text x="226.2" y="71.7" transform="rotate(-90 226.2 71.7)">200K</text>
<text x="250.8" y="67.5">*Use B1 with</text>
<text x="250.8" y="70.1">Solar Cell only</text>
<text x="28.4" y="72.4">GND</text>
<text x="46.2" y="74.7">RESET</text>
<text x="49.7" y="76.7">S1</text>
<text x="140.3" y="72.8">J2</text>
<text x="146.7" y="75.3">Solder</text>
<text x="146.7" y="78">Pads</text>
<text x="183" y="72.4">EN</text>
<text x="250.8" y="72.8">Also, set VDD</text>
<text x="250.8" y="75.5">to ~3.55V</text>
<text x="60.3" y="82.4">U1</text>
<text x="101" y="83.1" transform="rotate(-90 101 83.1)">VDD</text>
<text x="40.1" y="90.7">GND</text>
<text x="45.2" y="93.2">XT1</text>
<text x="45.2" y="95.8">XT2</text>
<text x="182.3" y="93.2">BREAKOUTS</text>
<text x="239.6" y="95.9">JP7</text>
<text x="45.2" y="100.8">AREF</text>
<text x="45.2" y="98.3">A0</text>
<text x="126.9" y="100.6">V_BATT</text>
<text x="45.2" y="105.9">A4</text>
<text x="45.2" y="103.4">A3</text>
<text x="239.4" y="102.7">JP2</text>
<text x="26.9" y="108.5">GND</text>
<text x="45.2" y="111">D9_A7</text>
<text x="45.2" y="113.5">D4_RST</text>
<text x="45.2" y="108.5">D8_CS</text>
<text x="108.1" y="108.5">A5</text>
<text x="108.1" y="113.5">A1</text>
<text x="198" y="110.7">V_BATT</text>
<text x="210.2" y="113.5" transform="rotate(-90 210.2 113.5)">EN</text>
<text x="215.3" y="113.5" transform="rotate(-90 215.3 113.5)">D13</text>
<text x="217.8" y="113.5" transform="rotate(-90 217.8 113.5)">D12</text>
<text x="220.3" y="113.5" transform="rotate(-90 220.3 113.5)">D11</text>
<text x="222.9" y="113.5" transform="rotate(-90 222.9 113.5)">D10</text>
<text x="225.4" y="113.5" transform="rotate(-90 225.4 113.5)">D9_A7</text>
<text x="228" y="113.5" transform="rotate(-90 228 113.5)">D6</text>
<text x="230.5" y="113.5" transform="rotate(-90 230.5 113.5)">D5</text>
<text x="233" y="113.5" transform="rotate(-90 233 113.5)">SCL</text>
<text x="235.6" y="113.5" transform="rotate(-90 235.6 113.5)">SDA</text>
<text x="45.2" y="118.6">D1</text>
<text x="45.2" y="116.1">D3_IRQ</text>
<text x="104.9" y="118.6">MOSI</text>
<text x="108.1" y="116.1">A2</text>
<text x="136.6" y="116.1">D9_A7</text>
<text x="149" y="116.8">5V</text>
<text x="149" y="119.5">4V</text>
<text x="157.1" y="116.6">470K</text>
<text x="167.6" y="116.8">0.88V</text>
<text x="167.6" y="119.5">0.77V</text>
<text x="45.2" y="123.7">MISO</text>
<text x="45.2" y="121.2">D0</text>
<text x="106" y="121.2">SCK</text>
<text x="149" y="122.2">3V</text>
<text x="167.6" y="122.2">0.53V</text>
<text x="201.1" y="124.5" transform="rotate(-90 201.1 124.5)">VDD</text>
<text x="214.8" y="120.6">Feather Wing Compatible</text>
<text x="222.4" y="123.2">header pads</text>
<text x="45.2" y="131.3">D5</text>
<text x="45.2" y="128.8">D2</text>
<text x="128.9" y="131.3">GND</text>
<text x="149" y="127">5V</text>
<text x="149" y="129.7">4V</text>
<text x="157.4" y="126.7">402K</text>
<text x="166.8" y="126.7">1.00V</text>
<text x="166.8" y="129.4">0.80V</text>
<text x="203.6" y="126" transform="rotate(-90 203.6 126)">AREF</text>
<text x="207.6" y="129.3" transform="rotate(-90 207.6 129.3)">A0</text>
<text x="210.2" y="129.3" transform="rotate(-90 210.2 129.3)">A1 GND</text>
<text x="212.7" y="129.3" transform="rotate(-90 212.7 129.3)">A2</text>
<text x="215.3" y="129.3" transform="rotate(-90 215.3 129.3)">A3</text>
<text x="217.8" y="129.3" transform="rotate(-90 217.8 129.3)">A4</text>
<text x="220.3" y="129.3" transform="rotate(-90 220.3 129.3)">A5</text>
<text x="222.9" y="131.4" transform="rotate(-90 222.9 131.4)">SCK</text>
<text x="230.5" y="129.5" transform="rotate(-90 230.5 129.5)">D0</text>
<text x="233" y="129.5" transform="rotate(-90 233 129.5)">D1</text>
<text x="45.2" y="133.9">D11</text>
<text x="45.2" y="136.4">D13</text>
<text x="131.5" y="136.3">Use ADC 1V internal reference</text>
<text x="149" y="132.3">3V</text>
<text x="166.8" y="132.1">0.60V</text>
<text x="197" y="133.5" transform="rotate(-90 197 133.5)">RESET</text>
<text x="225.4" y="132.5" transform="rotate(-90 225.4 132.5)">MOSI</text>
<text x="228" y="132.5" transform="rotate(-90 228 132.5)">MISO</text>
<text x="235.6" y="132" transform="rotate(-90 235.6 132)">DIO1</text>
<text x="31.7" y="141" transform="rotate(-90 31.7 141)">D13</text>
<text x="45.2" y="141.5">D12</text>
<text x="45.2" y="138.9">D10</text>
<text x="131.5" y="138.9">for battery voltage measurements</text>
<text x="239.1" y="138.3">JP1</text>
<text x="45.2" y="149.1">SDA</text>
<text x="45.2" y="144">D6</text>
<text x="45.2" y="146.6">D7</text>
<text x="199.3" y="149.6" transform="rotate(-90 199.3 149.6)">GND</text>
<text x="239.4" y="146.4">JP4</text>
<text x="45.2" y="151.6">SCL</text>
<text x="45.2" y="154.2">D-</text>
<text x="239.4" y="153.5">JP6</text>
<text x="24.1" y="159.3" transform="rotate(-90 24.1 159.3)">REDLED</text>
<text x="45.2" y="156.7">D+</text>
<text x="197.3" y="158.5">VDD</text>
<text x="40.6" y="167.9">SWDIO</text>
<text x="43.1" y="164.8">SWCLK</text>
<text x="26.9" y="169.4">GND</text>
<text x="60.4" y="172">ATSAMD21G18A-AUT</text>
<text x="54.6" y="176.7">RESET</text>
<text x="93.4" y="179.5" transform="rotate(-90 93.4 179.5)">VDD</text>
<text x="98" y="197.3">GND</text>
<text x="118.8" y="192.2">symbols for hole &amp; fiducial features</text>
</g>
<g font-size="2.1">
<text x="213.7" y="39.6">2</text>
<text x="218.2" y="39.6">1</text>
<text x="26.4" y="50.8">1</text>
<text x="26.4" y="53.4">2</text>
<text x="79.2" y="49.7">4</text>
<text x="83.1" y="50.8">VDD</text>
<text x="92.5" y="53.4">PROG</text>
<text x="93.3" y="50.8">VBAT</text>
<text x="101.4" y="49.7">3</text>
<text x="101.4" y="52.2">5</text>
<text x="26.4" y="55.9">3</text>
<text x="26.4" y="58.5">4</text>
<text x="79.2" y="54.8">1</text>
<text x="83.1" y="55.9">STAT</text>
<text x="94.5" y="55.9">VSS</text>
<text x="101.4" y="54.8">2</text>
<text x="157.9" y="54.8">2</text>
<text x="162.3" y="54.8">1</text>
<text x="190.9" y="54.8">1</text>
<text x="190.9" y="57.3">2</text>
<text x="190.9" y="59.9">3</text>
<text x="194.8" y="55.9">IN</text>
<text x="194.8" y="58.5">GND</text>
<text x="200.8" y="55.9">OUT</text>
<text x="208" y="59.9">4</text>
<text x="208" y="54.8">5</text>
<text x="26.4" y="61">5</text>
<text x="138.9" y="64.9">2</text>
<text x="143.2" y="64.9">1</text>
<text x="194.8" y="61">EN</text>
<text x="201.3" y="61">ADJ</text>
<text x="138.9" y="67.5">1</text>
<text x="143.2" y="67.5">2</text>
<text x="46.1" y="82.7">2</text>
<text x="53.1" y="82.7">1</text>
<text x="46.1" y="85.3">4</text>
<text x="53.1" y="85.3">3</text>
<text x="57.7" y="85.3">40</text>
<text x="62.7" y="86.4">RESETN</text>
<text x="79.8" y="86.4">VDDANA</text>
<text x="80.6" y="88.9">VDDIO1</text>
<text x="91.2" y="85.3">6</text>
<text x="91.2" y="87.8">17</text>
<text x="58.8" y="95.4">2</text>
<text x="58.8" y="92.9">1</text>
<text x="62.7" y="94">PA00</text>
<text x="80.6" y="91.4">VDDIO2</text>
<text x="82" y="94">VDDIN</text>
<text x="91.2" y="90.3">36</text>
<text x="91.2" y="92.9">44</text>
<text x="91.2" y="95.4">43</text>
<text x="58.8" y="98">3</text>
<text x="58.8" y="100.5">4</text>
<text x="62.7" y="96.5">PA01</text>
<text x="62.7" y="99.1">PA02</text>
<text x="62.7" y="101.6">PA03</text>
<text x="78" y="96.5">VDDCORE</text>
<text x="207.3" y="96.7" transform="rotate(-90 207.3 96.7)">1</text>
<text x="209.8" y="96.7" transform="rotate(-90 209.8 96.7)">2</text>
<text x="212.4" y="96.7" transform="rotate(-90 212.4 96.7)">3</text>
<text x="214.9" y="96.7" transform="rotate(-90 214.9 96.7)">4</text>
<text x="217.5" y="96.7" transform="rotate(-90 217.5 96.7)">5</text>
<text x="220" y="96.7" transform="rotate(-90 220 96.7)">6</text>
<text x="222.5" y="96.7" transform="rotate(-90 222.5 96.7)">7</text>
<text x="225.1" y="96.7" transform="rotate(-90 225.1 96.7)">8</text>
<text x="227.6" y="96.7" transform="rotate(-90 227.6 96.7)">9</text>
<text x="230.2" y="97.9" transform="rotate(-90 230.2 97.9)">10</text>
<text x="232.7" y="97.7" transform="rotate(-90 232.7 97.7)">11</text>
<text x="235.2" y="97.9" transform="rotate(-90 235.2 97.9)">12</text>
<text x="57.7" y="105.6">10</text>
<text x="58.8" y="103">9</text>
<text x="62.7" y="106.7">PA05</text>
<text x="62.7" y="104.1">PA04</text>
<text x="207.3" y="104.4" transform="rotate(-90 207.3 104.4)">1</text>
<text x="209.8" y="104.4" transform="rotate(-90 209.8 104.4)">2</text>
<text x="212.4" y="104.4" transform="rotate(-90 212.4 104.4)">3</text>
<text x="214.9" y="104.4" transform="rotate(-90 214.9 104.4)">4</text>
<text x="217.5" y="104.4" transform="rotate(-90 217.5 104.4)">5</text>
<text x="220" y="104.4" transform="rotate(-90 220 104.4)">6</text>
<text x="222.5" y="104.4" transform="rotate(-90 222.5 104.4)">7</text>
<text x="225.1" y="104.4" transform="rotate(-90 225.1 104.4)">8</text>
<text x="227.6" y="104.4" transform="rotate(-90 227.6 104.4)">9</text>
<text x="230.2" y="105.5" transform="rotate(-90 230.2 105.5)">10</text>
<text x="232.7" y="105.4" transform="rotate(-90 232.7 105.4)">11</text>
<text x="235.2" y="105.5" transform="rotate(-90 235.2 105.5)">12</text>
<text x="57.7" y="113.2">13</text>
<text x="57.7" y="110.7">12</text>
<text x="57.8" y="108.1">11</text>
<text x="62.7" y="111.8">PA07</text>
<text x="62.7" y="109.2">PA06</text>
<text x="83.4" y="109.2">PB02</text>
<text x="83.4" y="111.8">PB03</text>
<text x="91.2" y="113.2">7</text>
<text x="91.2" y="108.1">47</text>
<text x="91.2" y="110.7">48</text>
<text x="57.7" y="118.3">15</text>
<text x="57.7" y="115.7">14</text>
<text x="62.7" y="114.3">PA08</text>
<text x="62.7" y="119.4">PA10</text>
<text x="62.7" y="116.8">PA09</text>
<text x="83.4" y="114.3">PB08</text>
<text x="83.4" y="119.4">PB10</text>
<text x="83.4" y="116.8">PB09</text>
<text x="91.2" y="118.3">19</text>
<text x="91.2" y="115.7">8</text>
<text x="57.7" y="120.8">16</text>
<text x="57.7" y="123.4">21</text>
<text x="57.7" y="125.9">22</text>
<text x="62.7" y="121.9">PA11</text>
<text x="62.7" y="124.5">PA12</text>
<text x="83.4" y="124.5">PB22</text>
<text x="83.5" y="121.9">PB11</text>
<text x="91.2" y="120.8">20</text>
<text x="91.2" y="123.4">37</text>
<text x="91.2" y="125.9">38</text>
<text x="57.7" y="128.4">23</text>
<text x="57.7" y="130.9">24</text>
<text x="62.7" y="129.5">PA14</text>
<text x="62.7" y="127">PA13</text>
<text x="83.4" y="127">PB23</text>
<text x="57.7" y="136">26</text>
<text x="57.7" y="133.5">25</text>
<text x="62.7" y="132.1">PA15</text>
<text x="62.7" y="137.2">PA17</text>
<text x="62.7" y="134.6">PA16</text>
<text x="57.7" y="143.6">29</text>
<text x="57.7" y="141.1">28</text>
<text x="57.7" y="138.6">27</text>
<text x="62.7" y="142.2">PA19</text>
<text x="62.7" y="139.7">PA18</text>
<text x="197.1" y="141.1" transform="rotate(-90 197.1 141.1)">16</text>
<text x="199.7" y="141.1" transform="rotate(-90 199.7 141.1)">15</text>
<text x="202.2" y="141.1" transform="rotate(-90 202.2 141.1)">14</text>
<text x="204.8" y="141.1" transform="rotate(-90 204.8 141.1)">13</text>
<text x="207.3" y="141.1" transform="rotate(-90 207.3 141.1)">12</text>
<text x="209.8" y="140.9" transform="rotate(-90 209.8 140.9)">11</text>
<text x="212.4" y="141.1" transform="rotate(-90 212.4 141.1)">10</text>
<text x="214.9" y="139.9" transform="rotate(-90 214.9 139.9)">9</text>
<text x="217.5" y="139.9" transform="rotate(-90 217.5 139.9)">8</text>
<text x="220" y="139.9" transform="rotate(-90 220 139.9)">7</text>
<text x="222.5" y="139.9" transform="rotate(-90 222.5 139.9)">6</text>
<text x="225.1" y="139.9" transform="rotate(-90 225.1 139.9)">5</text>
<text x="227.6" y="139.9" transform="rotate(-90 227.6 139.9)">4</text>
<text x="230.2" y="139.9" transform="rotate(-90 230.2 139.9)">3</text>
<text x="232.7" y="139.9" transform="rotate(-90 232.7 139.9)">2</text>
<text x="235.2" y="139.9" transform="rotate(-90 235.2 139.9)">1</text>
<text x="57.7" y="146.2">30</text>
<text x="57.7" y="148.7">31</text>
<text x="62.7" y="144.8">PA20</text>
<text x="62.7" y="147.3">PA21</text>
<text x="62.7" y="149.9">PA22</text>
<text x="207.3" y="148.7" transform="rotate(-90 207.3 148.7)">12</text>
<text x="209.8" y="148.5" transform="rotate(-90 209.8 148.5)">11</text>
<text x="212.4" y="148.7" transform="rotate(-90 212.4 148.7)">10</text>
<text x="214.9" y="147.5" transform="rotate(-90 214.9 147.5)">9</text>
<text x="217.5" y="147.5" transform="rotate(-90 217.5 147.5)">8</text>
<text x="220" y="147.5" transform="rotate(-90 220 147.5)">7</text>
<text x="222.5" y="147.5" transform="rotate(-90 222.5 147.5)">6</text>
<text x="225.1" y="147.5" transform="rotate(-90 225.1 147.5)">5</text>
<text x="227.6" y="147.5" transform="rotate(-90 227.6 147.5)">4</text>
<text x="230.2" y="147.5" transform="rotate(-90 230.2 147.5)">3</text>
<text x="232.7" y="147.5" transform="rotate(-90 232.7 147.5)">2</text>
<text x="235.2" y="147.5" transform="rotate(-90 235.2 147.5)">1</text>
<text x="57.7" y="151.3">32</text>
<text x="57.7" y="153.8">33</text>
<text x="62.7" y="152.4">PA23</text>
<text x="62.7" y="154.9">PA24</text>
<text x="79.5" y="154.9">GNDANA</text>
<text x="91.2" y="153.8">5</text>
<text x="207.3" y="155.2" transform="rotate(-90 207.3 155.2)">1</text>
<text x="209.8" y="155.2" transform="rotate(-90 209.8 155.2)">2</text>
<text x="212.4" y="155.2" transform="rotate(-90 212.4 155.2)">3</text>
<text x="214.9" y="155.2" transform="rotate(-90 214.9 155.2)">4</text>
<text x="217.5" y="155.2" transform="rotate(-90 217.5 155.2)">5</text>
<text x="220" y="155.2" transform="rotate(-90 220 155.2)">6</text>
<text x="222.5" y="155.2" transform="rotate(-90 222.5 155.2)">7</text>
<text x="225.1" y="155.2" transform="rotate(-90 225.1 155.2)">8</text>
<text x="227.6" y="155.2" transform="rotate(-90 227.6 155.2)">9</text>
<text x="57.7" y="156.3">34</text>
<text x="57.7" y="158.9">39</text>
<text x="57.7" y="161.4">41</text>
<text x="62.7" y="157.5">PA25</text>
<text x="62.7" y="160">PA27</text>
<text x="82.6" y="157.5">GND1</text>
<text x="82.6" y="160">GND2</text>
<text x="91.2" y="156.3">18</text>
<text x="91.2" y="158.9">35</text>
<text x="91.2" y="161.4">42</text>
<text x="230.2" y="156.3" transform="rotate(-90 230.2 156.3)">10</text>
<text x="232.7" y="156.2" transform="rotate(-90 232.7 156.2)">11</text>
<text x="235.2" y="156.3" transform="rotate(-90 235.2 156.3)">12</text>
<text x="57.7" y="164">45</text>
<text x="57.7" y="166.5">46</text>
<text x="62.7" y="162.5">PA28</text>
<text x="62.7" y="165.1">PA30</text>
<text x="62.7" y="167.6">PA31</text>
<text x="82.6" y="162.6">GND3</text>
<text x="57.7" y="181.7">10</text>
<text x="58.8" y="184.3">8</text>
<text x="62.7" y="182.8">RESET</text>
<text x="62.7" y="185.4">NC/TDI</text>
<text x="75.6" y="182.8">GNDDTCT</text>
<text x="81.8" y="185.4">KEY</text>
<text x="88.7" y="184.3">7</text>
<text x="88.7" y="181.7">9</text>
<text x="58.8" y="186.8">6</text>
<text x="58.8" y="189.4">4</text>
<text x="58.8" y="191.9">2</text>
<text x="62.7" y="187.9">SWO/TDO</text>
<text x="62.7" y="190.5">SWDCLK/TCK</text>
<text x="81.3" y="190.5">GND</text>
<text x="81.3" y="187.9">GND</text>
<text x="88.7" y="191.9">1</text>
<text x="88.7" y="189.4">3</text>
<text x="88.7" y="186.8">5</text>
<text x="62.7" y="193">SWDIO/TMS</text>
<text x="81.5" y="193">VCC</text>
</g>
<g font-size="2">
<text x="207.5" y="37.6">CUS520,H3F</text>
<text x="215.5" y="43.7">D2</text>
<text x="154.2" y="52.8">CUS520,H3F</text>
<text x="159.7" y="58.9">D1</text>
<text x="134" y="70.4" transform="rotate(-90 134 70.4)">JST Conn</text>
<text x="147.7" y="113">V_BATT</text>
<text x="156.6" y="113">R3(K-Ohm)</text>
<text x="169" y="113">D9(V)</text>
</g>
<g font-size="1.8">
<text x="43.6" y="41.4">VBUS</text>
<text x="80.7" y="41.2">U3</text>
<text x="84.5" y="46.3">LIPO Charger</text>
<text x="85.1" y="44.4">MCP73831/2</text>
<text x="54.1" y="53.6">CHG</text>
<text x="55.3" y="58.6">ORANGE</text>
<text x="80.7" y="65.3">MCP73831T-2ACI/OT</text>
<text x="82.6" y="62.1">Temp:</text>
<text x="82.6" y="60.2">VDD:</text>
<text x="90.8" y="62.1">-40-85°C</text>
<text x="90.8" y="60.2">3.75-6V</text>
<text x="184.8" y="62.8">GND</text>
<text x="225.4" y="64" transform="rotate(-90 225.4 64)">RE1C002UNTCL</text>
<text x="117.3" y="70.4">GND GND</text>
<text x="25.5" y="75.2">GND</text>
<text x="35.4" y="75.2">GND</text>
<text x="137.6" y="78">GND</text>
<text x="173.1" y="78">GND</text>
<text x="211.2" y="78">GND</text>
<text x="221.4" y="78">GND</text>
<text x="229" y="78">GND</text>
<text x="236.6" y="78">GND</text>
<text x="246.8" y="78">GND</text>
<text x="114.7" y="93.2">GND</text>
<text x="114.7" y="100.8">GND</text>
<text x="209.4" y="118.4">VBUS</text>
<text x="27.8" y="159.9" transform="rotate(-90 27.8 159.9)">RED</text>
<text x="35" y="159.1" transform="rotate(-90 35 159.1)">D3</text>
<text x="96.9" y="169.4">GND</text>
</g>
</svg>
